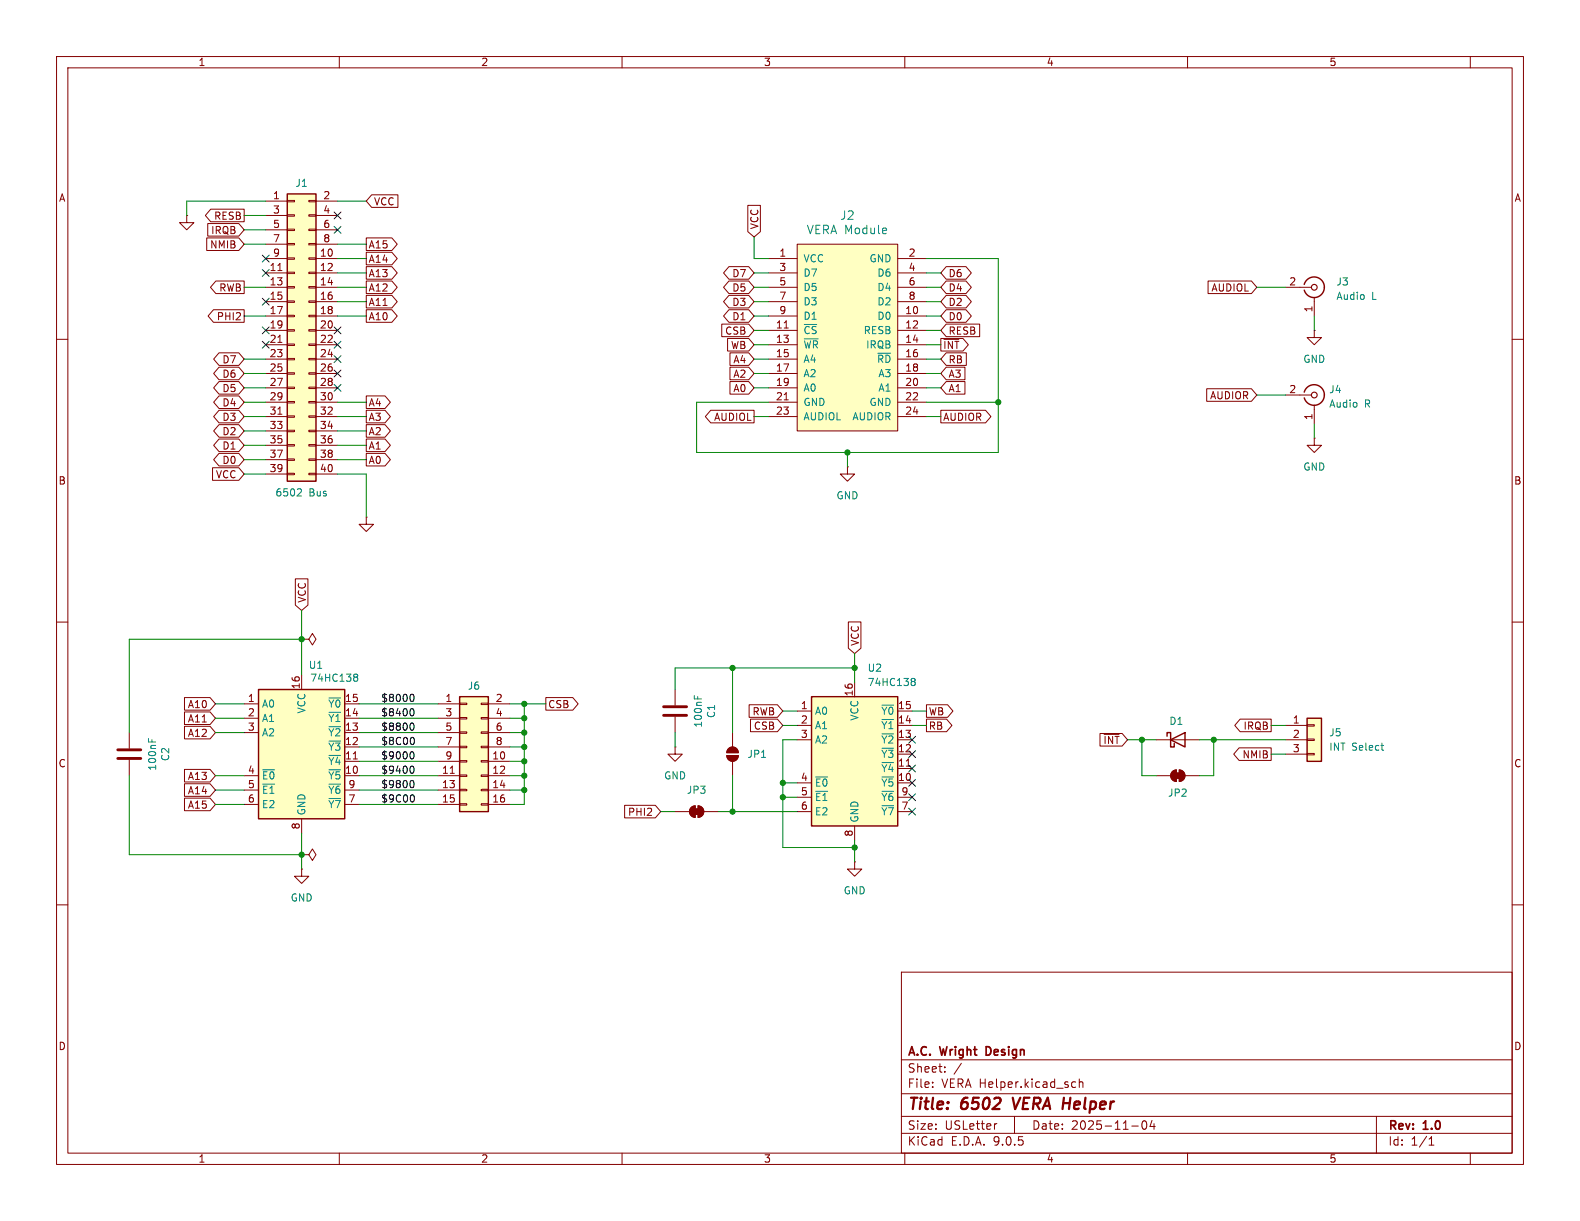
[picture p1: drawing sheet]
<svg xmlns="http://www.w3.org/2000/svg" width="279mm" height="216mm" viewBox="0 0 279 216" stroke-linecap="round" stroke-linejoin="round" font-family="sans-serif">
<g fill="none" stroke="#840000" stroke-width=".18">
<path d="M10 10h259.4v195.9h-259.4zM12 12h255.4v191.9h-255.4zM60 10v2M110 10v2M160 10v2M210 10v2M260 10v2M10 60h2M267.4 60h2M10 110h2M267.4 110h2M10 160h2"/>
<path d="M159.4 171.9h108v32h-108zM267.4 160h2M159.4 197.4h108M159.4 193.4h108M159.4 187.4h108M164.9 192.1v.2M164.9 191.4v.1M167.1 189.4v.2M167.1 188.7v.1M170 188l-1.3 1.9M176.3 198.7l-.3 .1M179.4 197.4v3"/>
<path d="M189.8 191.3l.4 .1M190.2 192.2l-.4 .1M190.9 191.4l.2-.1 .3 .1 .1 .9M190.9 190.8v1.5M200.1 199.1h1.2M202.1 198.3l.2-.1a.81 .81 0 0 1 .6 .6 .81 .81 0 0 1-.3 .8l-.2 .1a.81 .81 0 0 1-.3-1.4zM203.7 198.1l-.3 1.1h.9M204.1 198.7v1M243.4 197.4v6.5M60 203.9v2M110 203.9v2M159.4 200.4h108"/>
<path d="M160 203.9v2M210 203.9v2M252.7 202.5h.9M252.7 201.4l.4-.4v1.5M260 203.9v2"/>
</g>
<path d="M179.1 194.1l.4 2" fill="none" stroke="#840000" stroke-width=".4"/>
<path d="M174.7 185.1h-.3v1.5h.3" fill="none" stroke="#840000" stroke-width=".3"/>
<path d="M141 43.2h17.7v33h-17.7z" fill="#ffffc2"/>
<g fill="none" stroke="#840000" stroke-width=".18">
<path d="M135.9 45.7h5.1M135.9 48.3h5.1M135.9 50.8h5.1M135.9 53.3h5.1M135.9 55.9h5.1M135.9 58.4h5.1M138.7 58h.7M141 43.2h17.7v33h-17.7zM158.7 45.7h5.1M158.7 48.3h5.1M158.7 50.8h5.1M158.7 53.3h5.1"/>
<path d="M158.7 55.9h5.1M158.7 58.4h5.1M135.9 61h5.1M135.9 63.5h5.1M135.9 66h5.1M135.9 68.6h5.1M135.9 71.1h5.1M135.9 73.7h5.1M138.7 70.7h.7M158.7 61h5.1M158.7 63.5h5.1M158.7 66h5.1"/>
<path d="M158.7 68.6h5.1M158.7 71.1h5.1M158.7 73.7h5.1"/>
</g>
<path d="M45.7 121.9h15.3v22.9h-15.3z" fill="#ffffc2"/>
<path d="M230.6 50.3a1.82 1.82 0 0 1 2-1.3 1.82 1.82 0 0 1 1.6 1.8M234.2 50.8a1.81 1.81 0 0 1-1.6 1.8 1.81 1.81 0 0 1-2-1.3M45.7 121.9h15.3v22.9h-15.3z" fill="none" stroke="#840000" stroke-width=".25"/>
<g fill="none" stroke="#840000" stroke-width=".18">
<path d="M227.3 50.8h4.6M232.4 58.4v1.3h1.3l-1.3 1.3-1.3-1.3h1.3M232.4 58.4h.1M232.4 52.6v3.3M53.3 113h1.3l.6-1 .7 1-.7 1-.6-1M53.3 113h.1M53.3 119.4v2.5M43.2 124.5h2.5M43.2 127h2.5M43.2 129.5h2.5M43.2 137.2h2.5M43.2 139.7h2.5"/>
<path d="M61 124.5h2.5M61 127h2.5M61 129.5h2.5M61 137.2h2.5M61 139.7h2.5M61 132.1h2.5M61 134.6h2.5M62.5 134.2h.7M204.5 137.2h2.5M207.3 136.4l.7-.3v2.1a1.02 1.02 0 0 1-.9-.7 1.02 1.02 0 0 1 .2-1.1zM208.5 136.1a1.02 1.02 0 0 1 1 1.1 1.02 1.02 0 0 1-1 1zM209.5 137.2h2.6"/>
<path d="M43.2 142.2h2.5M53.3 153.7v1.2h1.3l-1.3 1.3-1.2-1.3h1.2M53.3 153.7h.1M53.3 151.1h1.3l.6-1 .7 1-.7 1-.6-1M53.3 151.1h.1M53.3 144.8v2.5M61 142.2h2.5M119.4 143.5h2.5M122.2 142.8l.7-.3v2a1.02 1.02 0 0 1-.9-.6 1.02 1.02 0 0 1 .2-1.1zM123.4 142.5a1.02 1.02 0 0 1 1.1 1 1.02 1.02 0 0 1-1.1 1zM124.5 143.5h2.5"/>
</g>
<path d="M62.7 119.7h.1M62.7 119.3l.3-.1 .2 .1 .1 .2-.3 .2M62.8 119.7h.2M62.8 119.7l-.1 .1M63 119.7l.3 .3-.1 .3-.2 .2-.3-.1M46.5 136.1h2.1M58.2 123.4h2" fill="none" stroke="#008484" stroke-width=".18"/>
<g fill="#840000" stroke="#840000" stroke-width=".18">
<path d="M122.7 143h1v1h-1z"/>
<path d="M123.4 142.5a1.02 1.02 0 0 1 1.1 1 1.02 1.02 0 0 1-1.1 1z"/>
<path d="M122.2 142.8l.7-.3v2a1.02 1.02 0 0 1-.9-.6 1.02 1.02 0 0 1 .2-1.1z"/>
<path d="M207.8 136.7h1v1h-1z"/>
<path d="M207.3 136.4l.7-.3v2.1a1.02 1.02 0 0 1-.9-.7 1.02 1.02 0 0 1 .2-1.1z"/>
<path d="M208.5 136.1a1.02 1.02 0 0 1 1 1.1 1.02 1.02 0 0 1-1 1z"/>
</g>
<circle cx="232.4" cy="50.8" r=".51" fill="none" stroke="#840000" stroke-width=".2"/>
<path d="M81.3 123.2h5.1v20.3h-5.1z" fill="#ffffc2"/>
<path d="M81.3 123.2h5.1v20.3h-5.1z" fill="none" stroke="#840000" stroke-width=".25"/>
<g fill="none" stroke="#840000" stroke-width=".18">
<path d="M22.9 129.5v2.8M22.9 134.4v2.8M77.5 124.5h3.8M77.5 127h3.8M77.5 129.5h3.8M77.5 132.1h3.8M77.5 134.6h3.8M77.5 137.2h3.8M77.5 139.7h3.8M79.6 136.7h.7M81.3 124.3h1.2v.3h-1.2zM81.3 126.9h1.2v.2h-1.2z"/>
<path d="M81.3 129.4h1.2v.3h-1.2zM81.3 132h1.2v.2h-1.2zM81.3 134.5h1.2v.2h-1.2zM81.3 137h1.2v.3h-1.2zM81.3 139.6h1.2v.2h-1.2zM85.1 124.3h1.3v.3h-1.3zM85.1 126.9h1.3v.2h-1.3zM85.1 129.4h1.3v.3h-1.3zM85.1 132h1.3v.2h-1.3zM85.1 134.5h1.3v.2h-1.3zM85.1 137h1.3v.3h-1.3zM85.1 139.6h1.3v.2h-1.3z"/>
<path d="M86.4 124.5h3.8M86.4 127h3.8M86.4 129.5h3.8M86.4 132.1h3.8M86.4 134.6h3.8M86.4 137.2h3.8M86.4 139.7h3.8M77.5 142.2h3.8M81.3 142.1h1.2v.3h-1.2zM85.1 142.1h1.3v.3h-1.3zM86.4 142.2h3.8"/>
</g>
<path d="M20.8 132.6h4.1M20.8 134.1h4.1" fill="none" stroke="#840000" stroke-width=".51"/>
<path d="M26.3 130.6v.6M26.9 130.8v.4" fill="none" stroke="#008484" stroke-width=".18"/>
<path d="M231.1 127h2.6v7.6h-2.6z" fill="#ffffc2"/>
<path d="M230.6 69.3a1.82 1.82 0 0 1 2-1.3 1.82 1.82 0 0 1 1.6 1.9M234.2 69.9a1.81 1.81 0 0 1-1.6 1.7 1.81 1.81 0 0 1-2-1.2M206.4 130.2v-.7h.6v2.6h.6v-.7M207 130.8l2.5-1.3v2.6zM231.1 127h2.6v7.6h-2.6z" fill="none" stroke="#840000" stroke-width=".25"/>
<g fill="none" stroke="#840000" stroke-width=".18">
<path d="M33 38.1v1.3h1.3l-1.3 1.2-1.3-1.2h1.3M33 38.1h.1M227.3 69.9h4.6M232.4 77.5v1.2h1.3l-1.3 1.3-1.3-1.3h1.3M232.4 77.5h.1M232.4 71.6v3.3M64.8 91.4v1.3h1.2l-1.2 1.3-1.3-1.3h1.3M64.8 91.4h.1M128.5 133.6h2.1a1.02 1.02 0 0 1-1.1 1 1.02 1.02 0 0 1-1-1zM128.8 132.4a1.02 1.02 0 0 1 1.1-.2 1.02 1.02 0 0 1 .7 .9h-2.1zM129.5 129.5v2.6M129.5 134.6v2.6"/>
<path d="M204.5 130.8h7.6M227.3 128.3h3.8M227.3 130.8h3.8M227.3 133.4h3.8M231.1 128.1h1.3v.3h-1.3zM231.1 130.7h1.3v.2h-1.3zM231.1 133.2h1.3v.3h-1.3z"/>
</g>
<path d="M244.2 131.8h.5M244.4 132.6l.3 .1" fill="none" stroke="#008484" stroke-width=".18"/>
<circle cx="232.4" cy="69.9" r=".51" fill="none" stroke="#840000" stroke-width=".2"/>
<g fill="#840000" stroke="#840000" stroke-width=".18">
<path d="M128.8 132.4a1.02 1.02 0 0 1 1.1-.2 1.02 1.02 0 0 1 .7 .9h-2.1z"/>
<path d="M128.5 133.6h2.1a1.02 1.02 0 0 1-1.1 1 1.02 1.02 0 0 1-1-1z"/>
</g>
<path d="M143.5 123.2h15.2v22.9h-15.2z" fill="#ffffc2"/>
<path d="M143.5 123.2h15.2v22.9h-15.2z" fill="none" stroke="#840000" stroke-width=".25"/>
<g fill="none" stroke="#840000" stroke-width=".18">
<path d="M149.9 82.6v1.2h1.2l-1.2 1.3-1.3-1.3h1.3M149.9 82.6h.1M141 125.7h2.5M141 128.3h2.5M141 130.8h2.5M141 138.4h2.5M151.1 120.7v2.5M158.7 125.7h2.6M158.7 128.3h2.6M158.7 130.8h2.6M158.7 138.4h2.6M158.7 133.4h2.6"/>
<path d="M158.7 135.9h2.6M160.3 135.5h.7M141 141h2.5M141 143.5h2.5M151.1 146.1v2.5M158.7 141h2.6M158.7 143.5h2.6"/>
</g>
<path d="M144.2 137.4h2.1M156 124.7h2M161.2 120.4l.2 .1M161.2 120h.4l.2 .1v.2l-.2 .2M161.4 120.5h.2M161.4 120.5l-.2 .1M161.6 120.5l.2 .2v.4l-.2 .1h-.4" fill="none" stroke="#008484" stroke-width=".18"/>
<path d="M50.8 34.3h5.1v50.8h-5.1z" fill="#ffffc2"/>
<path d="M50.8 34.3h5.1v50.8h-5.1z" fill="none" stroke="#840000" stroke-width=".25"/>
<g fill="none" stroke="#840000" stroke-width=".18">
<path d="M36.7 39.5h5.5l1 1.1-1 1.2h-5.5zM37.3 37h5.9v2.2h-5.9l-1-1.1zM47 35.6h3.8M47 38.1h3.8M50.8 35.4h1.3v.3h-1.3zM50.8 38h1.3v.2h-1.3zM54.6 35.4h1.3v.3h-1.3zM54.6 38h1.3v.2h-1.3zM55.9 35.6h3.8M55.9 38.1h3.8M65.7 34.4h4.7v2.3h-4.7l-.9-1.1zM132.2 36.3h2.3v4.7l-1.2 .9-1.1-.9z"/>
<path d="M36.6 42.1h5.6l1 1.1-1 1.1h-5.6zM37.7 54.8h5.5v2.2h-5.5l-.9-1.1zM38.2 49.7h5v2.2h-5l-1-1.1zM47 40.6h3.8M47 43.2h3.8M47 45.7h3.8M47 48.3h3.8M47 50.8h3.8M47 53.3h3.8M47 55.9h3.8M47 58.4h3.8M49.1 47.8h.8"/>
<path d="M50.8 40.5h1.3v.3h-1.3zM50.8 43.1h1.3v.2h-1.3zM50.8 45.6h1.3v.2h-1.3zM50.8 48.1h1.3v.3h-1.3zM50.8 50.7h1.3v.2h-1.3zM50.8 53.2h1.3v.3h-1.3zM50.8 55.8h1.3v.2h-1.3zM50.8 58.3h1.3v.2h-1.3zM54.6 40.5h1.3v.3h-1.3zM54.6 43.1h1.3v.2h-1.3zM54.6 45.6h1.3v.2h-1.3zM54.6 48.1h1.3v.3h-1.3z"/>
<path d="M54.6 50.7h1.3v.2h-1.3zM54.6 53.2h1.3v.3h-1.3zM54.6 55.8h1.3v.2h-1.3zM54.6 58.3h1.3v.2h-1.3zM55.9 40.6h3.8M55.9 43.2h3.8M55.9 45.7h3.8M55.9 48.3h3.8M55.9 50.8h3.8M55.9 53.3h3.8M55.9 55.9h3.8M55.9 58.4h3.8"/>
<path d="M64.8 54.8h4.5l.9 1.1-.9 1.1h-4.5zM64.8 42.1h4.5l.9 1.1-.9 1.1h-4.5zM64.8 52.2h4.5l.9 1.1-.9 1.2h-4.5zM64.8 47.1h4.5l.9 1.2-.9 1.1h-4.5zM64.8 49.7h4.5l.9 1.1-.9 1.1h-4.5zM64.8 44.6h4.5l.9 1.1-.9 1.1h-4.5zM127.6 57.3h4.8l.9 1.1-.9 1.1h-4.8zM128.7 59.8h3.7l.9 1.2-.9 1.1h-3.7zM128.9 47.1h3.5l.9 1.2-.9 1.1h-3.5l-1-1.1zM128.9 54.8h3.5l.9 1.1-.9 1.1h-3.5l-1-1.1zM128.9 52.2h3.5l.9 1.1-.9 1.2h-3.5l-1-1.2zM128.9 49.7h3.5l.9 1.1-.9 1.1h-3.5l-1-1.1z"/>
<path d="M166.4 59.8h3.9l.9 1.2-.9 1.1h-3.9zM167.3 47.1h3.5l1 1.2-1 1.1h-3.5l-.9-1.1zM167.3 52.2h3.5l1 1.1-1 1.2h-3.5l-.9-1.2zM167.3 49.7h3.5l1 1.1-1 1.1h-3.5l-.9-1.1zM167.3 54.8h3.5l1 1.1-1 1.1h-3.5l-.9-1.1zM167.3 57.3h5.9v2.2h-5.9l-.9-1.1zM213.6 49.7h7.7l.9 1.1-.9 1.1h-7.7zM38.7 62.4h3.5l1 1.1-1 1.1h-3.5l-.9-1.1zM38.7 64.9h3.5l1 1.1-1 1.2h-3.5l-.9-1.2zM38.7 75.1h3.5l1 1.1-1 1.1h-3.5l-.9-1.1zM38.7 70h3.5l1 1.1-1 1.1h-3.5l-.9-1.1zM38.7 67.5h3.5l1 1.1-1 1.1h-3.5l-.9-1.1z"/>
<path d="M38.7 72.5h3.5l1 1.2-1 1.1h-3.5l-.9-1.1zM38.7 77.6h3.5l1 1.1-1 1.2h-3.5l-.9-1.2zM47 61h3.8M47 63.5h3.8M47 66h3.8M47 68.6h3.8M47 71.1h3.8M47 73.7h3.8M47 76.2h3.8M47 78.7h3.8M49.1 60.5h.8M49.1 73.2h.8"/>
<path d="M50.8 60.8h1.3v.3h-1.3zM50.8 63.4h1.3v.2h-1.3zM50.8 65.9h1.3v.3h-1.3zM50.8 68.5h1.3v.2h-1.3zM50.8 71h1.3v.2h-1.3zM50.8 73.5h1.3v.3h-1.3zM50.8 76.1h1.3v.2h-1.3zM50.8 78.6h1.3v.3h-1.3zM54.6 60.8h1.3v.3h-1.3zM54.6 63.4h1.3v.2h-1.3zM54.6 65.9h1.3v.3h-1.3zM54.6 68.5h1.3v.2h-1.3z"/>
<path d="M54.6 71h1.3v.2h-1.3zM54.6 73.5h1.3v.3h-1.3zM54.6 76.1h1.3v.2h-1.3zM54.6 78.6h1.3v.3h-1.3zM55.9 61h3.8M55.9 63.5h3.8M55.9 66h3.8M55.9 68.6h3.8M55.9 71.1h3.8M55.9 73.7h3.8M55.9 76.2h3.8M55.9 78.7h3.8"/>
<path d="M64.8 72.5h3.3l.9 1.2-.9 1.1h-3.3zM64.8 77.6h3.3l.9 1.1-.9 1.2h-3.3zM64.8 75.1h3.3l.9 1.1-.9 1.1h-3.3zM64.8 70h3.3l.9 1.1-.9 1.1h-3.3zM125.7 72.5h7.6v2.3h-7.6l-1-1.1zM129.1 67.5h3.3l.9 1.1-.9 1.1h-3.3zM129.1 62.4h3.3l.9 1.1-.9 1.1h-3.3zM129.1 64.9h3.3l.9 1.1-.9 1.2h-3.3zM166.4 72.5h7.9l.9 1.2-.9 1.1h-7.9zM166.9 60h2.7M167.3 64.9h3.3v2.3h-3.3l-.9-1.2zM167.3 67.5h3.3v2.2h-3.3l-.9-1.1z"/>
<path d="M167.3 62.4h3.6v2.2h-3.6l-.9-1.1zM213.4 68.7h7.9l.9 1.2-.9 1.1h-7.9zM37.6 82.7h4.6l1 1.1-1 1.1h-4.6zM38.7 80.2h3.5l1 1.1-1 1.1h-3.5l-.9-1.1zM47 81.3h3.8M47 83.8h3.8M50.8 81.2h1.3v.2h-1.3zM50.8 83.7h1.3v.2h-1.3zM54.6 81.2h1.3v.2h-1.3zM54.6 83.7h1.3v.2h-1.3zM55.9 81.3h3.8M55.9 83.8h3.8"/>
<path d="M64.8 80.2h3.3l.9 1.1-.9 1.1h-3.3zM52.2 102.4h2.3v4.6l-1.2 1-1.1-1zM150 110h2.2v4.6l-1.1 1-1.1-1zM32.6 125.9h4.5l1 1.1-1 1.1h-4.5zM32.6 123.3h4.5l1 1.2-1 1.1h-4.5zM32.6 128.4h4.5l1 1.1-1 1.2h-4.5zM32.6 138.6h4.5l1 1.1-1 1.1h-4.5zM32.6 136h4.5l1 1.2-1 1.1h-4.5zM96.5 123.3h4.8l.9 1.2-.9 1.1h-4.8zM119.4 132.1v1.3h1.2l-1.2 1.2-1.3-1.2h1.3M119.4 132.1h.1M119.4 121.9v2.8"/>
<path d="M119.4 126.7v2.8M132.5 124.6h5l.9 1.1-.9 1.1h-5zM132.7 127.2h4.8l.9 1.1-.9 1.1h-4.8zM163.8 127.2h3.6l.9 1.1-.9 1.1h-3.6zM163.8 124.6h3.8l.9 1.1-.9 1.1h-3.8zM194.5 129.7h3.9l1 1.1-1 1.1h-3.9zM195.2 129.9h2.7M219.1 132.2h5.7v2.3h-5.7l-.9-1.1zM219.3 127.2h5.5v2.2h-5.5l-1-1.1zM32.6 141.1h4.5l1 1.1-1 1.2h-4.5zM110.5 142.4h5.4l.9 1.1-.9 1.1h-5.4zM151.1 152.4v1.3h1.3l-1.3 1.2-1.2-1.2h1.2"/>
<path d="M151.1 152.4h.1"/>
</g>
<path d="M53.1 86.4l.2 .3-.1 .3-.7 .7h.8M122.8 123v.6M123.4 123.2v.4" fill="none" stroke="#008484" stroke-width=".18"/>
<path d="M117.3 125h4.1M117.3 126.5h4.1" fill="none" stroke="#840000" stroke-width=".51"/>
<path d="M72.7 125.4l.1-.1a.68 .68 0 0 1 .4 .6 .68 .68 0 0 1-.4 .7l-.1-.1M72.7 122.8h.1a.68 .68 0 0 1 .4 .6 .68 .68 0 0 1-.4 .6h-.1M72.7 127.9l.1-.1a.68 .68 0 0 1 .4 .7 .68 .68 0 0 1-.4 .6h-.1M72.7 133l.1-.1a.68 .68 0 0 1 .4 .7 .68 .68 0 0 1-.4 .6l-.1-.1M72.7 135.5h.1a.68 .68 0 0 1 .4 .6 .68 .68 0 0 1-.4 .6h-.1M72.7 138.1l.1-.1a.68 .68 0 0 1 .4 .6 .68 .68 0 0 1-.4 .7l-.1-.1M73 130.4a.79 .79 0 0 1 0 1.3M73 140.5a.79 .79 0 0 1 0 1.3" fill="none" stroke="#000" stroke-width=".18"/>
<g fill="none" stroke="#008400" stroke-width=".18">
<path d="M43.2 38.1h3.8M47 35.6h-14v2.5M59.7 35.6h5.1M43.2 50.8h3.8M43.2 55.9h3.8M43.2 43.2h3.8M43.2 40.6h3.8M59.7 50.8h5.1M59.7 55.9h5.1M59.7 48.3h5.1M59.7 45.7h5.1M59.7 53.3h5.1"/>
<path d="M59.7 43.2h5.1M133.3 50.8h2.6M133.3 55.9h2.6M133.3 48.3h2.6M133.3 41.9v3.8h2.6M133.3 58.4h2.6M133.3 53.3h2.6M163.8 45.7h12.7v34.3h-53.3v-8.9h12.7M163.8 50.8h2.6M163.8 55.9h2.6M163.8 48.3h2.6M163.8 58.4h2.6"/>
<path d="M163.8 53.3h2.6M222.2 50.8h5.1M232.4 55.9v2.5M43.2 71.1h3.8M43.2 73.7h3.8M43.2 76.2h3.8M43.2 78.7h3.8M43.2 63.5h3.8M43.2 68.6h3.8M43.2 66h3.8M59.7 71.1h5.1M59.7 73.7h5.1"/>
<path d="M59.7 76.2h5.1M59.7 78.7h5.1M133.3 73.7h2.6M133.3 63.5h2.6M133.3 68.6h2.6M133.3 66h2.6M133.3 61h2.6M163.8 71.1h12.7M163.8 73.7h2.6M163.8 63.5h2.6M163.8 68.6h2.6M163.8 66h2.6"/>
<path d="M163.8 61h2.6M222.2 69.9h5.1M232.4 74.9v2.6M43.2 81.3h3.8M43.2 83.8h3.8M59.7 81.3h5.1M59.7 83.8h5.1v7.6M149.9 80v2.6M53.3 108v11.4M53.3 113h-30.4v16.5M129.5 118.1v11.4M151.1 115.6v5.1"/>
<path d="M151.1 118.1h-31.7v3.8M22.9 137.2v13.9h30.4M38.1 124.5h5.1M38.1 139.7h5.1M38.1 137.2h5.1M38.1 127h5.1M38.1 129.5h5.1M63.5 124.5h14M63.5 139.7h14M63.5 137.2h14M63.5 127h14M63.5 129.5h14"/>
<path d="M63.5 134.6h14M63.5 132.1h14M90.2 124.5h6.3M90.2 139.7h2.5M90.2 137.2h2.5M90.2 127h2.5M90.2 129.5h2.5M90.2 134.6h2.5M90.2 132.1h2.5M92.7 124.5v17.7h-2.5M119.4 129.5v2.6M129.5 137.2v6.3"/>
<path d="M138.4 128.3h2.6M138.4 125.7h2.6M138.4 138.4h2.6M141 130.8h-2.6v19.1h12.7M161.3 128.3h2.5M161.3 125.7h2.5M199.4 130.8h5.1M201.9 130.8v6.4h2.6M212.1 130.8h15.2M214.6 130.8v6.4h-2.5M224.8 128.3h2.5M224.8 133.4h2.5"/>
<path d="M38.1 142.2h5.1M53.3 147.3v6.4M63.5 142.2h14M116.8 143.5h2.6M127 143.5h14M138.4 141h2.6M151.1 148.6v3.8"/>
</g>
<g fill="none" stroke="#000084" stroke-width=".18">
<path d="M59.1 37.5l1.2 1.2M60.3 37.5l-1.2 1.2M46.4 45.1l1.2 1.2M46.4 47.7l1.2 1.2M46.4 57.8l1.2 1.2M46.4 52.7l1.2 1.2M47.6 52.7l-1.2 1.2M47.6 45.1l-1.2 1.2M47.6 47.7l-1.2 1.2M47.6 57.8l-1.2 1.2M59.1 40l1.2 1.2M59.1 57.8l1.2 1.2"/>
<path d="M60.3 40l-1.2 1.2M60.3 57.8l-1.2 1.2M46.4 60.4l1.2 1.2M47.6 60.4l-1.2 1.2M59.1 60.4l1.2 1.2M59.1 65.4l1.2 1.2M59.1 62.9l1.2 1.2M59.1 68l1.2 1.2M60.3 60.4l-1.2 1.2M60.3 62.9l-1.2 1.2M60.3 68l-1.2 1.2M60.3 65.4l-1.2 1.2"/>
<path d="M160.7 137.8l1.2 1.2M160.7 135.3l1.2 1.2M160.7 132.7l1.2 1.3M160.7 130.2l1.2 1.2M161.9 137.8l-1.2 1.2M161.9 135.3l-1.2 1.2M161.9 132.7l-1.2 1.3M161.9 130.2l-1.2 1.2M160.7 140.4l1.2 1.2M160.7 142.9l1.2 1.2M161.9 140.4l-1.2 1.2M161.9 142.9l-1.2 1.2"/>
</g>
<g fill="#008400" stroke="#008400" stroke-width=".18">
<circle cx="129.5" cy="143.5" r=".46"/>
<circle cx="92.7" cy="134.6" r=".46"/>
<circle cx="92.7" cy="137.2" r=".46"/>
<circle cx="92.7" cy="127" r=".46"/>
<circle cx="92.7" cy="124.5" r=".46"/>
<circle cx="92.7" cy="139.7" r=".46"/>
<circle cx="129.5" cy="118.1" r=".46"/>
<circle cx="92.7" cy="132.1" r=".46"/>
<circle cx="92.7" cy="129.5" r=".46"/>
<circle cx="214.6" cy="130.8" r=".46"/>
<circle cx="201.9" cy="130.8" r=".46"/>
<circle cx="176.5" cy="71.1" r=".46"/>
<circle cx="151.1" cy="149.9" r=".46"/>
<circle cx="151.1" cy="118.1" r=".46"/>
<circle cx="149.9" cy="80" r=".46"/>
<circle cx="138.4" cy="141" r=".46"/>
<circle cx="138.4" cy="138.4" r=".46"/>
<circle cx="53.3" cy="113" r=".46"/>
<circle cx="53.3" cy="151.1" r=".46"/>
</g>
<g font-size="2.8" fill="#840000">
<text x="160.4" y="196.8">Title:</text>
<text x="170.1" y="196.8">6502</text>
<text x="180" y="196.8">VERA Helper</text>
</g>
<g font-size="2.1" fill="#008484">
<text x="142.6" y="41.6">VERA Module</text>
<text x="148.5" y="39.1">J2</text>
</g>
<g font-size="2.1" fill="#840000">
<text x="160.4" y="189.9">Sheet:</text>
<text x="160.4" y="187.1">A.C.</text>
<text x="166.4" y="187.1">Wright</text>
<text x="175" y="187.1">Design</text>
<text x="160.4" y="192.6">File:</text>
<text x="166.5" y="192.6">VERA Helper.kicad_sch</text>
<text x="160.4" y="202.8">KiCad</text>
<text x="160.4" y="200">Size:</text>
<text x="167.1" y="200">USLetter</text>
<text x="168.1" y="202.8">E.D.A.</text>
<text x="175.7" y="202.8">9.0.5</text>
<text x="182.4" y="200">Date:</text>
<text x="189.4" y="200">2025-11-04</text>
<text x="245.4" y="200.2">Rev:</text>
<text x="245.4" y="202.8">Id:</text>
<text x="249.5" y="202.8">1/1</text>
<text x="251.8" y="200.2">1.0</text>
</g>
<g font-size="1.8" fill="#840000">
<text x="35" y="11.9">1</text>
<text x="85" y="11.9">2</text>
<text x="135" y="11.9">3</text>
<text x="185" y="11.9">4</text>
<text x="235" y="11.9">5</text>
<text x="10.3" y="35.9">A</text>
<text x="48.2" y="35.3">1</text>
<text x="57.1" y="35.3">2</text>
<text x="267.7" y="35.9">A</text>
<text x="37.2" y="41.6">IRQB</text>
<text x="37.8" y="39.1">RESB</text>
<text x="48.2" y="37.8">3</text>
<text x="48.2" y="40.4">5</text>
<text x="57.1" y="37.8">4</text>
<text x="57.1" y="40.4">6</text>
<text x="66" y="36.5">VCC</text>
<text x="134.3" y="40.6" transform="rotate(-90 134.3 40.6)">VCC</text>
<text x="37.1" y="44.1">NMIB</text>
<text x="48.2" y="42.9">7</text>
<text x="48.2" y="45.5">9</text>
<text x="56.5" y="45.5">10</text>
<text x="57.1" y="42.9">8</text>
<text x="65.1" y="44.1">A15</text>
<text x="65.1" y="46.7">A14</text>
<text x="137.7" y="45.5">1</text>
<text x="160.6" y="45.5">2</text>
<text x="38.7" y="51.8">RWB</text>
<text x="47.6" y="48">11</text>
<text x="47.6" y="50.5">13</text>
<text x="47.6" y="53.1">15</text>
<text x="56.5" y="48">12</text>
<text x="56.5" y="50.5">14</text>
<text x="56.5" y="53.1">16</text>
<text x="65.1" y="49.2">A13</text>
<text x="65.1" y="51.8">A12</text>
<text x="129.4" y="49.2">D7</text>
<text x="129.4" y="51.8">D5</text>
<text x="137.7" y="48">3</text>
<text x="137.7" y="50.5">5</text>
<text x="137.7" y="53.1">7</text>
<text x="160.6" y="48">4</text>
<text x="160.6" y="50.5">6</text>
<text x="160.6" y="53.1">8</text>
<text x="167.6" y="49.2">D6</text>
<text x="167.6" y="51.8">D4</text>
<text x="214.1" y="51.8">AUDIOL</text>
<text x="227.9" y="50.5">2</text>
<text x="38.2" y="56.8">PHI2</text>
<text x="47.6" y="55.6">17</text>
<text x="47.6" y="58.2">19</text>
<text x="56.5" y="55.6">18</text>
<text x="56.5" y="58.2">20</text>
<text x="65.1" y="56.8">A10</text>
<text x="65.1" y="54.3">A11</text>
<text x="128.1" y="59.4">CSB</text>
<text x="129.4" y="56.8">D1</text>
<text x="129.4" y="54.3">D3</text>
<text x="137.1" y="58.2">11</text>
<text x="137.7" y="55.6">9</text>
<text x="160" y="55.6">10</text>
<text x="160" y="58.2">12</text>
<text x="167.6" y="54.3">D2</text>
<text x="167.6" y="56.8">D0</text>
<text x="167.6" y="59.4">RESB</text>
<text x="232.2" y="55.3" transform="rotate(-90 232.2 55.3)">1</text>
<text x="39.2" y="64.5">D7</text>
<text x="47.6" y="60.7">21</text>
<text x="47.6" y="63.2">23</text>
<text x="47.6" y="65.8">25</text>
<text x="56.5" y="60.7">22</text>
<text x="56.5" y="63.2">24</text>
<text x="56.5" y="65.8">26</text>
<text x="129.2" y="61.9">WB</text>
<text x="129.6" y="64.5">A4</text>
<text x="137.1" y="60.7">13</text>
<text x="137.1" y="63.2">15</text>
<text x="137.1" y="65.8">17</text>
<text x="160" y="60.7">14</text>
<text x="160" y="63.2">16</text>
<text x="160" y="65.8">18</text>
<text x="166.7" y="61.9">~{INT}</text>
<text x="167.6" y="64.5">RB</text>
<text x="39.2" y="67">D6</text>
<text x="39.2" y="69.5">D5</text>
<text x="47.6" y="68.3">27</text>
<text x="47.6" y="70.9">29</text>
<text x="56.5" y="68.3">28</text>
<text x="56.5" y="70.9">30</text>
<text x="129.6" y="69.5">A0</text>
<text x="129.6" y="67">A2</text>
<text x="137.1" y="68.3">19</text>
<text x="137.1" y="70.9">21</text>
<text x="160" y="68.3">20</text>
<text x="160" y="70.9">22</text>
<text x="167.6" y="67">A3</text>
<text x="167.6" y="69.5">A1</text>
<text x="213.9" y="70.8">AUDIOR</text>
<text x="227.9" y="69.6">2</text>
<text x="39.2" y="77.2">D2</text>
<text x="39.2" y="72.1">D4</text>
<text x="39.2" y="74.6">D3</text>
<text x="47.6" y="73.4">31</text>
<text x="47.6" y="75.9">33</text>
<text x="56.5" y="73.4">32</text>
<text x="56.5" y="75.9">34</text>
<text x="65.1" y="74.6">A3</text>
<text x="65.1" y="77.2">A2</text>
<text x="65.1" y="72.1">A4</text>
<text x="126.2" y="74.6">AUDIOL</text>
<text x="137.1" y="73.4">23</text>
<text x="160" y="73.4">24</text>
<text x="166.7" y="74.6">AUDIOR</text>
<text x="232.2" y="74.4" transform="rotate(-90 232.2 74.4)">1</text>
<text x="39.2" y="79.7">D1</text>
<text x="39.2" y="82.2">D0</text>
<text x="47.6" y="78.5">35</text>
<text x="47.6" y="81">37</text>
<text x="47.6" y="83.6">39</text>
<text x="56.5" y="78.5">36</text>
<text x="56.5" y="81">38</text>
<text x="56.5" y="83.6">40</text>
<text x="65.1" y="79.7">A1</text>
<text x="65.1" y="82.2">A0</text>
<text x="10.3" y="85.9">B</text>
<text x="38.1" y="84.8">VCC</text>
<text x="267.7" y="85.9">B</text>
<text x="54.3" y="106.7" transform="rotate(-90 54.3 106.7)">VCC</text>
<text x="152.1" y="114.3" transform="rotate(-90 152.1 114.3)">VCC</text>
<text x="33.1" y="125.4">A10</text>
<text x="43.7" y="124.2">1</text>
<text x="53.1" y="122" transform="rotate(-90 53.1 122)">16</text>
<text x="60.9" y="124.2">15</text>
<text x="78.7" y="124.2">1</text>
<text x="87.6" y="124.2">2</text>
<text x="96.8" y="125.4">CSB</text>
<text x="141.5" y="125.5">1</text>
<text x="150.9" y="123.2" transform="rotate(-90 150.9 123.2)">16</text>
<text x="158.7" y="125.5">15</text>
<text x="33.1" y="128">A11</text>
<text x="33.1" y="130.5">A12</text>
<text x="43.7" y="126.7">2</text>
<text x="43.7" y="129.3">3</text>
<text x="60.9" y="126.7">14</text>
<text x="60.9" y="129.3">13</text>
<text x="60.9" y="131.8">12</text>
<text x="78.7" y="126.7">3</text>
<text x="78.7" y="129.3">5</text>
<text x="78.7" y="131.8">7</text>
<text x="87.6" y="126.7">4</text>
<text x="87.6" y="129.3">6</text>
<text x="87.6" y="131.8">8</text>
<text x="133" y="126.7">RWB</text>
<text x="133.2" y="129.2">CSB</text>
<text x="141.5" y="128">2</text>
<text x="141.5" y="130.6">3</text>
<text x="158.7" y="128">14</text>
<text x="158.7" y="130.6">13</text>
<text x="164.1" y="129.2">RB</text>
<text x="164.1" y="126.7">WB</text>
<text x="195" y="131.8">~{INT}</text>
<text x="219.8" y="129.2">IRQB</text>
<text x="228.5" y="128">1</text>
<text x="228.5" y="130.6">2</text>
<text x="10.3" y="135.9">C</text>
<text x="43.7" y="136.9">4</text>
<text x="60.9" y="134.4">11</text>
<text x="60.9" y="136.9">10</text>
<text x="78.1" y="136.9">11</text>
<text x="78.7" y="134.4">9</text>
<text x="87" y="134.4">10</text>
<text x="87" y="136.9">12</text>
<text x="158.7" y="133.1">12</text>
<text x="158.7" y="135.6">11</text>
<text x="219.6" y="134.3">NMIB</text>
<text x="228.5" y="133.1">3</text>
<text x="267.7" y="135.9">C</text>
<text x="33.1" y="143.2">A15</text>
<text x="33.1" y="140.7">A14</text>
<text x="33.1" y="138.1">A13</text>
<text x="43.7" y="139.4">5</text>
<text x="43.7" y="142">6</text>
<text x="61.5" y="139.4">9</text>
<text x="61.5" y="142">7</text>
<text x="78.1" y="139.4">13</text>
<text x="78.1" y="142">15</text>
<text x="87" y="139.4">14</text>
<text x="87" y="142">16</text>
<text x="141.5" y="138.2">4</text>
<text x="141.5" y="140.7">5</text>
<text x="141.5" y="143.3">6</text>
<text x="158.7" y="138.2">10</text>
<text x="159.3" y="140.7">9</text>
<text x="159.3" y="143.3">7</text>
<text x="53.1" y="146.8" transform="rotate(-90 53.1 146.8)">8</text>
<text x="111" y="144.5">PHI2</text>
<text x="150.9" y="148" transform="rotate(-90 150.9 148)">8</text>
<text x="10.3" y="185.9">D</text>
<text x="267.7" y="185.9">D</text>
<text x="35" y="205.8">1</text>
<text x="85" y="205.8">2</text>
<text x="135" y="205.8">3</text>
<text x="185" y="205.8">4</text>
<text x="235" y="205.8">5</text>
</g>
<g font-size="1.8" fill="#008484">
<text x="52.1" y="33.2">J1</text>
<text x="142" y="46.6">VCC</text>
<text x="153.7" y="46.6">GND</text>
<text x="142" y="49.1">D7</text>
<text x="142" y="51.7">D5</text>
<text x="155.1" y="49.1">D6</text>
<text x="155.1" y="51.7">D4</text>
<text x="236.2" y="50.7">J3</text>
<text x="236.2" y="53.2">Audio</text>
<text x="242.5" y="53.2">L</text>
<text x="142" y="54.2">D3</text>
<text x="142" y="56.7">D1</text>
<text x="142" y="59.3">~{CS}</text>
<text x="152.6" y="59.3">RESB</text>
<text x="155.1" y="54.2">D2</text>
<text x="155.1" y="56.7">D0</text>
<text x="142" y="61.8">~{WR}</text>
<text x="142" y="64.4">A4</text>
<text x="153.1" y="61.8">IRQB</text>
<text x="155" y="64.4">~{RD}</text>
<text x="230.4" y="64.4">GND</text>
<text x="142" y="66.9">A2</text>
<text x="142" y="69.4">A0</text>
<text x="142" y="72">GND</text>
<text x="153.7" y="72">GND</text>
<text x="155.2" y="66.9">A3</text>
<text x="155.2" y="69.4">A1</text>
<text x="235" y="69.7">J4</text>
<text x="142" y="74.5">AUDIOL</text>
<text x="150.6" y="74.5">AUDIOR</text>
<text x="235" y="72.3">Audio</text>
<text x="241.3" y="72.3">R</text>
<text x="230.4" y="83.4">GND</text>
<text x="48.6" y="88">6502</text>
<text x="54.6" y="88">Bus</text>
<text x="147.8" y="88.5">GND</text>
<text x="54.5" y="118.5">U1</text>
<text x="153.3" y="119">U2</text>
<text x="46.2" y="125.3">A0</text>
<text x="54.8" y="120.8">74HC138</text>
<text x="58" y="125.3">~{Y0}</text>
<text x="82.6" y="122.1">J6</text>
<text x="153.3" y="121.5">74HC138</text>
<text x="46.2" y="127.9">A1</text>
<text x="46.2" y="130.4">A2</text>
<text x="54.2" y="126.3" transform="rotate(-90 54.2 126.3)">VCC</text>
<text x="58" y="127.9">~{Y1}</text>
<text x="58" y="130.4">~{Y2}</text>
<text x="124.3" y="128.8" transform="rotate(-90 124.3 128.8)">100nF</text>
<text x="126.6" y="127.1" transform="rotate(-90 126.6 127.1)">C1</text>
<text x="144" y="126.6">A0</text>
<text x="144" y="129.1">A1</text>
<text x="144" y="131.7">A2</text>
<text x="152" y="127.5" transform="rotate(-90 152 127.5)">VCC</text>
<text x="155.7" y="126.6">~{Y0}</text>
<text x="155.7" y="129.1">~{Y1}</text>
<text x="155.7" y="131.7">~{Y2}</text>
<text x="206.7" y="128.4">D1</text>
<text x="235" y="130.4">J5</text>
<text x="27.8" y="136.4" transform="rotate(-90 27.8 136.4)">100nF</text>
<text x="30.1" y="134.7" transform="rotate(-90 30.1 134.7)">C2</text>
<text x="58" y="132.9">~{Y3}</text>
<text x="58" y="135.5">~{Y4}</text>
<text x="132.1" y="134.2">JP1</text>
<text x="155.7" y="134.2">~{Y3}</text>
<text x="155.7" y="136.8">~{Y4}</text>
<text x="235" y="132.9">INT Select</text>
<text x="46.2" y="138">~{E0}</text>
<text x="46.2" y="140.6">~{E1}</text>
<text x="46.2" y="143.1">E2</text>
<text x="58" y="138">~{Y5}</text>
<text x="58" y="140.6">~{Y6}</text>
<text x="58" y="143.1">~{Y7}</text>
<text x="117.3" y="138">GND</text>
<text x="121.4" y="140.6">JP3</text>
<text x="144" y="139.3">~{E0}</text>
<text x="144" y="141.8">~{E1}</text>
<text x="155.7" y="139.3">~{Y5}</text>
<text x="155.7" y="141.8">~{Y6}</text>
<text x="206.5" y="141.1">JP2</text>
<text x="54.2" y="144.3" transform="rotate(-90 54.2 144.3)">GND</text>
<text x="144" y="144.4">E2</text>
<text x="152" y="145.5" transform="rotate(-90 152 145.5)">GND</text>
<text x="155.7" y="144.4">~{Y7}</text>
<text x="51.3" y="159.6">GND</text>
<text x="149.1" y="158.3">GND</text>
</g>
<g font-size="1.8">
<text x="67.3" y="124.2">$8000</text>
<text x="67.3" y="126.7">$8400</text>
<text x="67.3" y="129.3">$8800</text>
<text x="67.3" y="131.8">$8C00</text>
<text x="67.3" y="136.9">$9400</text>
<text x="67.3" y="134.4">$9000</text>
<text x="67.3" y="139.4">$9800</text>
<text x="67.3" y="142">$9C00</text>
</g>
</svg>
